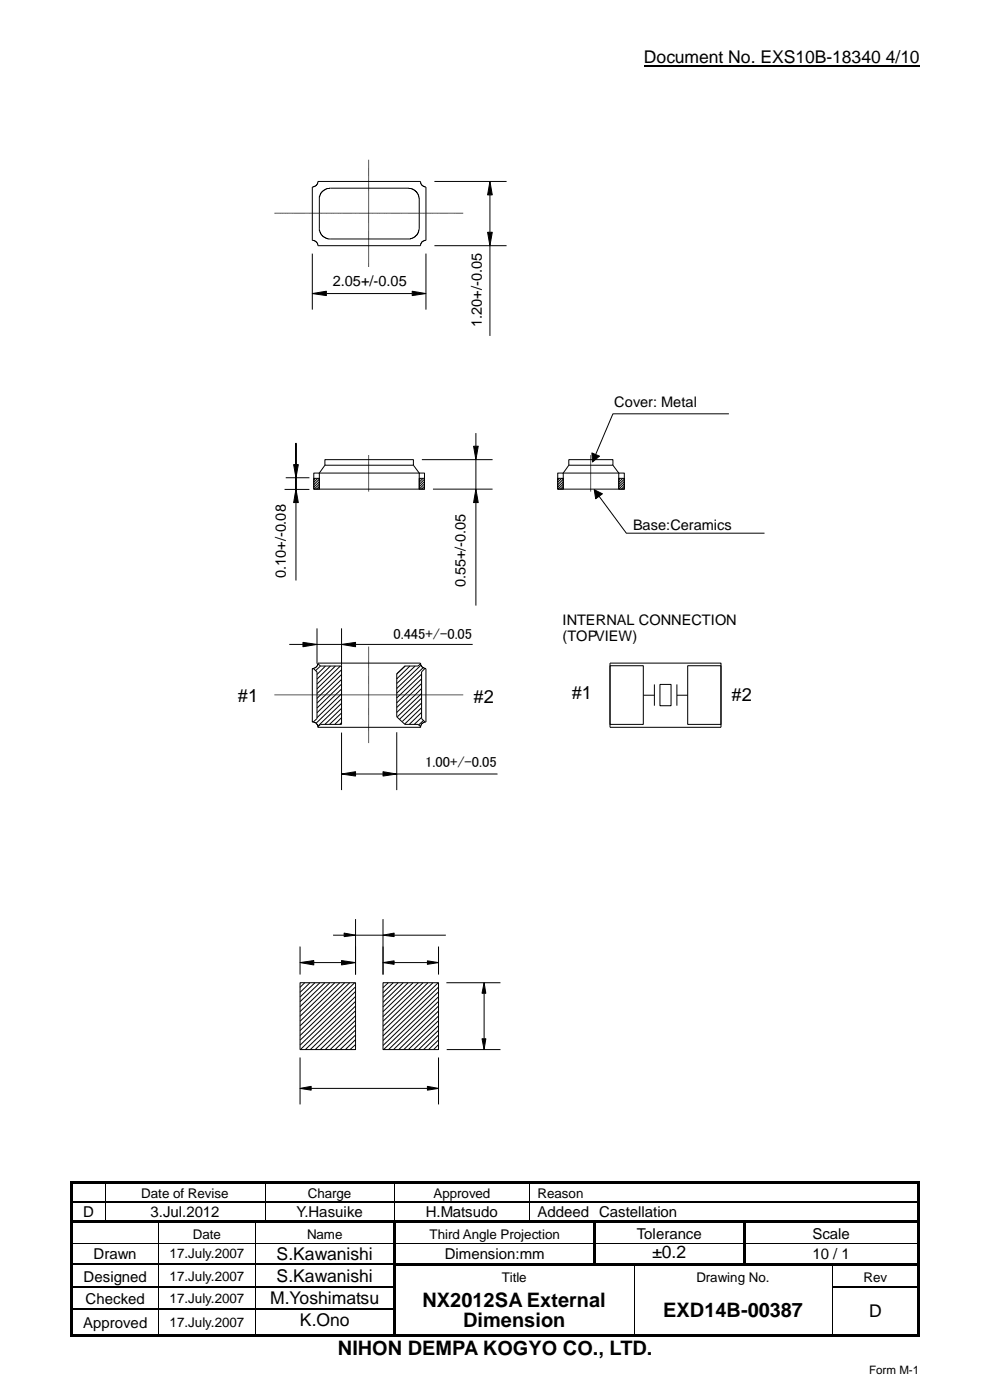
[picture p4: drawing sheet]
<svg xmlns="http://www.w3.org/2000/svg" width="210mm" height="297mm" viewBox="0 0 210 297" stroke-linecap="round" stroke-linejoin="round" font-family="sans-serif">
<path d="M136.6 14h58.5" fill="none" stroke="#000" stroke-width=".25"/>
<g fill="#000">
<path d="M14.9 250.7h.6v.5h-.6z" fill-rule="evenodd"/>
<path d="M14.9 250.7h.6v.5h-.6z" fill-rule="evenodd"/>
<path d="M14.9 251.2h.6v3.7h-.6z" fill-rule="evenodd"/>
<path d="M14.9 254.9h.6v.3h-.6z" fill-rule="evenodd"/>
<path d="M14.9 255.2h.6v3.7h-.6z" fill-rule="evenodd"/>
<path d="M14.9 258.9h.6v.5h-.6z" fill-rule="evenodd"/>
<path d="M15.5 250.7h6.8v.5h-6.8z" fill-rule="evenodd"/>
<path d="M15.5 258.9h6.8v.5h-6.8z" fill-rule="evenodd"/>
<path d="M22.3 251.2h.1z" fill-rule="evenodd"/>
<path d="M22.3 250.7h.5v.5h-.5z" fill-rule="evenodd"/>
<path d="M22.3 254.9h.3v.3h-.3z" fill-rule="evenodd"/>
<path d="M22.3 258.9h.5v.5h-.5z" fill-rule="evenodd"/>
<path d="M22.8 250.7h33.3v.5h-33.3z" fill-rule="evenodd"/>
<path d="M22.8 258.9h10.8v.5h-10.8z" fill-rule="evenodd"/>
<path d="M33.6 259.4h.2z" fill-rule="evenodd"/>
<path d="M33.6 258.9h.5v.5h-.5z" fill-rule="evenodd"/>
<path d="M34.1 258.9h19.9v.5h-19.9z" fill-rule="evenodd"/>
<path d="M54 259.4h.2z" fill-rule="evenodd"/>
<path d="M54 258.9h.5v.5h-.5z" fill-rule="evenodd"/>
<path d="M54.5 258.9h1.6v.5h-1.6z" fill-rule="evenodd"/>
<path d="M56.1 251.2h.2z" fill-rule="evenodd"/>
<path d="M56.1 250.7h.5v.5h-.5z" fill-rule="evenodd"/>
<path d="M56.1 254.9h.4v.3h-.4z" fill-rule="evenodd"/>
<path d="M56.1 258.9h.5v.5h-.5z" fill-rule="evenodd"/>
<path d="M56.6 250.7h27.1v.5h-27.1z" fill-rule="evenodd"/>
<path d="M56.6 258.9h26.9v.5h-26.9z" fill-rule="evenodd"/>
<path d="M83.5 259.4h.5z" fill-rule="evenodd"/>
<path d="M83.5 258.9h.5v.5h-.5z" fill-rule="evenodd"/>
<path d="M83.7 251.2h.1z" fill-rule="evenodd"/>
<path d="M83.7 250.7h.5v.5h-.5z" fill-rule="evenodd"/>
<path d="M83.7 254.9h.3v.3h-.3z" fill-rule="evenodd"/>
<path d="M84 258.9h.5v.5h-.5z" fill-rule="evenodd"/>
<path d="M84.2 250.7h28.1v.5h-28.1z" fill-rule="evenodd"/>
<path d="M84.5 258.9h27.8v.5h-27.8z" fill-rule="evenodd"/>
<path d="M112.3 251.2h.1z" fill-rule="evenodd"/>
<path d="M112.3 250.7h.5v.5h-.5z" fill-rule="evenodd"/>
<path d="M112.3 254.9h.3v.3h-.3z" fill-rule="evenodd"/>
<path d="M112.3 258.9h.5v.5h-.5z" fill-rule="evenodd"/>
<path d="M112.8 250.7h81.8v.5h-81.8z" fill-rule="evenodd"/>
<path d="M112.8 258.9h13.1v.5h-13.1z" fill-rule="evenodd"/>
<path d="M125.9 259.4h.5z" fill-rule="evenodd"/>
<path d="M125.9 258.9h.5v.5h-.5z" fill-rule="evenodd"/>
<path d="M126.4 258.9h31.2v.5h-31.2z" fill-rule="evenodd"/>
<path d="M157.6 259.4h.5z" fill-rule="evenodd"/>
<path d="M157.6 258.9h.5v.5h-.5z" fill-rule="evenodd"/>
<path d="M158.1 258.9h36.5v.5h-36.5z" fill-rule="evenodd"/>
<path d="M194.6 250.7h.5v.5h-.5z" fill-rule="evenodd"/>
<path d="M194.6 250.7h.5v.5h-.5z" fill-rule="evenodd"/>
<path d="M194.6 251.2h.5v3.7h-.5z" fill-rule="evenodd"/>
<path d="M194.6 254.9h.5v.3h-.5z" fill-rule="evenodd"/>
<path d="M194.6 255.2h.5v3.7h-.5z" fill-rule="evenodd"/>
<path d="M194.6 258.9h.5v.5h-.5z" fill-rule="evenodd"/>
<path d="M14.9 259.4h.6v4.2h-.6z" fill-rule="evenodd"/>
<path d="M14.9 263.6h.6v.2h-.6z" fill-rule="evenodd"/>
<path d="M14.9 263.8h.6v4.2h-.6z" fill-rule="evenodd"/>
<path d="M14.9 268h.6v.6h-.6z" fill-rule="evenodd"/>
<path d="M14.9 268.6h.6v4.3h-.6z" fill-rule="evenodd"/>
<path d="M14.9 272.9h.6v.3h-.6z" fill-rule="evenodd"/>
<path d="M14.9 273.2h.6v4.3h-.6z" fill-rule="evenodd"/>
<path d="M14.9 277.5h.6v.3h-.6z" fill-rule="evenodd"/>
<path d="M33.6 263.6h.2v.2h-.2z" fill-rule="evenodd"/>
<path d="M33.6 268.4h.2v.2h-.2z" fill-rule="evenodd"/>
<path d="M33.6 268h.4v.4h-.4z" fill-rule="evenodd"/>
<path d="M33.6 272.9h.4v.3h-.4z" fill-rule="evenodd"/>
<path d="M33.6 277.5h.4v.3h-.4z" fill-rule="evenodd"/>
<path d="M54 263.6h.2v.2h-.2z" fill-rule="evenodd"/>
<path d="M54 268.4h.2v.2h-.2z" fill-rule="evenodd"/>
<path d="M54 268h.4v.4h-.4z" fill-rule="evenodd"/>
<path d="M54 272.9h.4v.3h-.4z" fill-rule="evenodd"/>
<path d="M54 277.5h.4v.3h-.4z" fill-rule="evenodd"/>
<path d="M83.5 259.4h.5v4.2h-.5z" fill-rule="evenodd"/>
<path d="M83.5 263.6h.5v.2h-.5z" fill-rule="evenodd"/>
<path d="M83.5 263.8h.5v4.2h-.5z" fill-rule="evenodd"/>
<path d="M83.5 268h.5v.6h-.5z" fill-rule="evenodd"/>
<path d="M83.5 268.6h.5v4.3h-.5z" fill-rule="evenodd"/>
<path d="M83.5 272.9h.5v.3h-.5z" fill-rule="evenodd"/>
<path d="M83.5 273.2h.5v4.3h-.5z" fill-rule="evenodd"/>
<path d="M83.5 277.5h.5v.3h-.5z" fill-rule="evenodd"/>
<path d="M84 268h41.9v.6h-41.9z" fill-rule="evenodd"/>
<path d="M125.9 259.4h.5v4.2h-.5z" fill-rule="evenodd"/>
<path d="M125.9 263.6h.5v.2h-.5z" fill-rule="evenodd"/>
<path d="M125.9 263.8h.5v4.2h-.5z" fill-rule="evenodd"/>
<path d="M125.9 268h.5v.6h-.5z" fill-rule="evenodd"/>
<path d="M126.4 268h8.1v.6h-8.1z" fill-rule="evenodd"/>
<path d="M134.5 268.6h.1z" fill-rule="evenodd"/>
<path d="M134.5 268h.5v.6h-.5z" fill-rule="evenodd"/>
<path d="M134.5 272.9h.1v.3h-.1z" fill-rule="evenodd"/>
<path d="M134.5 277.5h.1v.3h-.1z" fill-rule="evenodd"/>
<path d="M135 268h22.6v.6h-22.6z" fill-rule="evenodd"/>
<path d="M157.6 259.4h.5v4.2h-.5z" fill-rule="evenodd"/>
<path d="M157.6 263.6h.5v.2h-.5z" fill-rule="evenodd"/>
<path d="M157.6 263.8h.5v4.2h-.5z" fill-rule="evenodd"/>
<path d="M157.6 268h.5v.6h-.5z" fill-rule="evenodd"/>
<path d="M158.1 268h18.4v.6h-18.4z" fill-rule="evenodd"/>
<path d="M176.5 268.6h.1z" fill-rule="evenodd"/>
<path d="M176.5 268h.5v.6h-.5z" fill-rule="evenodd"/>
<path d="M176.5 272.9h.1v.3h-.1z" fill-rule="evenodd"/>
<path d="M176.5 277.5h.1v.3h-.1z" fill-rule="evenodd"/>
<path d="M177 268h17.6v.6h-17.6z" fill-rule="evenodd"/>
<path d="M194.6 259.4h.5v4.2h-.5z" fill-rule="evenodd"/>
<path d="M194.6 263.6h.5v.2h-.5z" fill-rule="evenodd"/>
<path d="M194.6 263.8h.5v4.2h-.5z" fill-rule="evenodd"/>
<path d="M194.6 268h.5v.6h-.5z" fill-rule="evenodd"/>
<path d="M194.6 268.6h.5v4.3h-.5z" fill-rule="evenodd"/>
<path d="M194.6 272.9h.5v.3h-.5z" fill-rule="evenodd"/>
<path d="M194.6 273.2h.5v4.3h-.5z" fill-rule="evenodd"/>
<path d="M194.6 277.5h.5v.3h-.5z" fill-rule="evenodd"/>
<path d="M14.9 277.8h.6v5.2h-.6z" fill-rule="evenodd"/>
<path d="M14.9 283h.6v.5h-.6z" fill-rule="evenodd"/>
<path d="M14.9 283h.6v.5h-.6z" fill-rule="evenodd"/>
<path d="M15.5 283h18.1v.5h-18.1z" fill-rule="evenodd"/>
<path d="M33.6 283h.5v.5h-.5z" fill-rule="evenodd"/>
<path d="M34.1 283h19.9v.5h-19.9z" fill-rule="evenodd"/>
<path d="M54 283h.5v.5h-.5z" fill-rule="evenodd"/>
<path d="M54.5 283h29v.5h-29z" fill-rule="evenodd"/>
<path d="M83.5 277.8h.5v5.2h-.5z" fill-rule="evenodd"/>
<path d="M83.5 283h.5v.5h-.5z" fill-rule="evenodd"/>
<path d="M84 283h50.5v.5h-50.5z" fill-rule="evenodd"/>
<path d="M134.5 283h.5v.5h-.5z" fill-rule="evenodd"/>
<path d="M135 283h41.5v.5h-41.5z" fill-rule="evenodd"/>
<path d="M176.5 283h.5v.5h-.5z" fill-rule="evenodd"/>
<path d="M177 283h17.6v.5h-17.6z" fill-rule="evenodd"/>
<path d="M194.6 277.8h.5v5.2h-.5z" fill-rule="evenodd"/>
<path d="M194.6 283h.5v.5h-.5z" fill-rule="evenodd"/>
<path d="M194.6 283h.5v.5h-.5z" fill-rule="evenodd"/>
</g>
<g fill="none" stroke="#000" stroke-width=".21">
<path d="M67.4 38.5h21.8v.4l.4 .5 .8 .3v11.3h-.4l-.4 .3-.4 .4v.4h-21.8v-.5l-.4-.4-.7-.2v-11.3l.5-.1 .4-.4zM78.2 33.9v22.7M92.2 38.5h15.3M58.2 45.2h40.1M66.3 53.8v11.9M68.5 40.5l.7-.5 .6-.1h17l.6 .1 1 .8 .5 1.2v6.6l-.2 .7-.6 .9-1 .5h-17.5l-.6-.2-.8-.6-.5-1v-7.2l.4-.7zM90.4 53.8v11.9M92.2 52.1h15.3M103.9 41.3v8M103.9 52.1v19.2M69.2 62.3h18.2M68.9 97.5h18.8v1.2h-18.8z"/>
<path d="M68.9 98.7l-1.2 1.7h21.2l-1.2-1.7M78.2 96.6v7.7M89.5 97.5h15M101 91.9v2.8M101 97.5v6.3M120.7 97.5h9.3v1.2h-9.3zM120.7 98.7l-1.2 1.7h11.8l-1.3-1.7M125.3 96.6v7.7M154.6 87.8h-24.6l-4.3 10.2M60.4 103.8h5.2M60.6 101.4h5M62.8 105.8v-11.8v29.2"/>
<path d="M66.6 100.4h1.1v3.4h-1.1zM66.6 101.5h1.1v2.3h-1.1zM66.9 101.5l-.3 .3M67.4 101.5l-.8 .8M67.7 101.7l-1.1 1.1M67.7 102.2l-1.1 1.1M67.7 102.7l-1.1 1.1M67.7 103.2l-.6 .6M67.7 103.7v.1M88.9 100.4h1.2v3.4h-1.2zM88.9 101.5h1.2v2.3h-1.2zM89.2 101.5l-.3 .3"/>
<path d="M89.7 101.5l-.8 .8M90.1 101.7l-1.2 1.1M90.1 102.2l-1.2 1.1M90.1 102.7l-1.2 1.1h-21.2M90.1 103.2l-.7 .6M90.1 103.7l-.1 .1M91.8 103.8h12.7M101 106.6v21.9M118.3 100.4h1.2v3.4h-1.2zM118.3 101.5h1.2v2.3h-1.2zM118.7 101.5l-.4 .3M119.2 101.5l-.9 .8"/>
<path d="M119.5 101.7l-1.2 1.1M119.5 102.2l-1.2 1.1M119.5 102.7l-1.1 1.1M119.5 103.2l-.6 .6M119.5 103.7l-.1 .1M126.1 103.9l6.8 9.2h29.3M131.3 100.4h1.1v3.4h-1.1zM131.3 101.5h1.1v2.3h-1.1zM131.6 101.5l-.3 .3M132.1 101.5l-.8 .8M132.4 101.7l-1.1 1.1M132.4 102.2l-1.1 1.1"/>
<path d="M132.4 102.7l-1.1 1.1h-11.8M132.4 103.2l-.6 .6M132.4 103.7l-.1 .1M61.4 136.7h2.9M67.2 133.3v7.5M67.2 136.7h5.3M72.5 133.3v7.9M75.4 136.7h24.9M78.2 137.2v20.4M58.2 147.4h40.1M66.3 141.9l.7-.3 .4-.4v-.5h21.8l.2 .7 1 .5v11.3h-.4l-.4 .2-.4 .9h-21.8l-.1-.6-.3-.3-.7-.2zM66.4 141.8l.8 .7v9.9l-.8 .8"/>
<path d="M67.4 140.8l.6 .5M68 141.3h4.5v12.4h-4.5l-.6 .5M68 141.3l-1.1 1M69 141.3l-1.8 1.8M70.1 141.3l-2.9 2.8M71.2 141.3l-4 3.8M72.2 141.3l-5 4.8M72.5 142.1l-5.3 5M72.5 143.1l-5.3 5.1M72.5 144.1l-5.3 5.1M72.5 145.1l-5.3 5.1M72.5 146.2l-5.3 5"/>
<path d="M72.5 147.2l-5.3 5.1M72.5 148.2l-5.4 5.2M72.5 149.2l-5.1 4.9M72.5 150.3l-3.6 3.4M72.5 151.3l-2.6 2.4M72.5 152.3l-1.5 1.4M72.5 153.3l-.4 .4M72.5 155.4v12.2M84.2 143v9.1l1.7 1.6h2.8l.5 .5M84.2 155.4v12.2M86 141.3l-1.8 1.7M87 141.3l-2.8 2.7"/>
<path d="M88.1 141.3l-3.9 3.7M89.2 140.8l-.5 .5h-2.8l-1.7 1.7M89.3 141.1l-5.1 5M89.4 143l-5.2 5M89.4 144l-5.2 5.1M89.4 145l-5.2 5.1M89.4 146.1l-5.2 5M89.4 147.1l-5.1 5M89.4 148.1l-4.6 4.5M89.4 149.2l-4.1 3.9M89.4 150.2l-3.6 3.4M89.4 151.1l-2.6 2.6"/>
<path d="M89.4 152.2l-1.5 1.5M89.7 141.7l-5.5 5.4M89.9 152.8l-1.1 1M90.2 141.8l-.8 .7v9.9l.8 .8M129.4 140.7h23.6v13.6h-23.6zM129.4 141.2h7.1v12.5h-7.1zM136.5 147.5h2.3M138.8 145.2v4.5M140 145.2h2.4v4.5h-2.4zM143.6 145.2v4.5M143.6 147.5h2.3M145.9 141.2h7v12.5h-7z"/>
<path d="M75.4 164.2h5.9M84.2 164.2h21.3M70.7 198.4h2.3M75.4 195v11.8M75.4 198.4h5.9M81.3 195v11.8M83.6 198.4h11M63.6 200.8v6M63.6 208.5h11.8v14.2h-11.8zM64.6 208.5l-1 1M65.8 208.5l-2.2 2M66.6 204.2h5.9"/>
<path d="M66.8 208.5l-3.2 3M67.9 208.5l-4.3 4M68.9 208.5l-5.3 5.1M70 208.5l-6.4 6.1M71 208.5l-7.4 7.1M72.1 208.5l-8.5 8.2M73.1 208.5l-9.5 9.2M74.2 208.5l-10.6 10.1M75.2 208.5l-11.6 11.2M75.4 209.4l-11.8 11.3M75.4 210.3l-11.8 11.4M75.4 211.4l-11.7 11.3"/>
<path d="M75.4 212.5l-10.6 10.2M75.4 213.4l-9.6 9.3M75.4 214.4l-8.5 8.3M75.4 215.5l-7.5 7.2M75.4 216.5l-6.4 6.2M75.4 217.5l-5.4 5.2M75.4 218.5l-4.3 4.2M75.4 219.6l-3.3 3.1M81.3 208.5h11.7v14.2h-11.7zM81.3 208.5h.1M82.4 208.5l-1.1 1M83.4 208.5l-2.1 2.1"/>
<path d="M83.6 204.2h7.1M84.5 208.5l-3.2 3.1M85.5 208.5l-4.2 4.1M86.6 208.5l-5.3 5.1M87.6 208.5l-6.3 6.1M88.7 208.5l-7.4 7.2M89.7 208.5l-8.4 8.2M90.8 208.5l-9.5 9.2M91.8 208.5l-10.5 10.2M93 208.5l-11.7 11.3M93 200.8v6M93 209.4l-11.7 11.4"/>
<path d="M93 210.4l-11.7 11.4M93 211.5l-11.6 11.2M93 212.5l-10.6 10.2M93 213.4l-9.5 9.3M93 214.5l-8.4 8.2M93 215.5l-7.3 7.2M93 216.5l-6.4 6.2M93 217.6l-5.2 5.1M93 218.6l-4.2 4.1M93 219.6l-3.1 3.1M94.7 208.5h11.5M102.7 210.7v9.7"/>
<path d="M63.6 224.3v10M66 230.9h24.7M75.4 220.6l-2.1 2.1M75.4 221.6l-1.2 1.1M75.4 222.6l-.1 .1M93 220.6l-2.1 2.1M93 221.6l-1 1.1M93 224.3v10M94.8 222.7h11.4M22.4 251.2v3.7M22.4 255.2v3.7M33.7 259.4v4.2"/>
<path d="M54.1 259.4v4.2M56.2 251.2v3.7M56.2 255.2v3.7M83.8 251.2v3.7M83.8 255.2v3.7M112.3 251.2v3.7M112.3 255.2v3.7M15.5 263.7h18.1M33.7 263.8v4.2M33.7 268.6v4.3M33.7 273.2v4.3M33.7 277.8v5.2"/>
<path d="M33.8 263.7h20.2M54.1 263.8v4.2M54.1 268.6v4.3M54.1 273.2v4.3M54.1 277.8v5.2M54.2 263.7h29.3M84 263.7h41.9M126.4 263.7h31.2M134.6 268.6v4.3M134.6 273.2v4.3M134.6 277.8v5.2M158.1 263.7h36.5"/>
<path d="M176.6 268.6v4.3M176.6 273.2v4.3M176.6 277.8v5.2"/>
</g>
<g fill="none" stroke="#000" stroke-width=".34">
<path d="M15.5 255.1h6.8M22.6 255.1h33.5M56.5 255.1h27.2M84 255.1h28.3M112.6 255.1h82M15.5 268.2h18.1M15.5 273h18.1M15.5 277.7h18.1M34 268.2h20M34 273h20M34 277.7h20M54.4 268.2h29.1"/>
<path d="M54.4 273h29.1M54.4 277.7h29.1M176.6 273h18"/>
</g>
<g fill="#000" stroke="#000" stroke-width=".21">
<path d="M103.9 38.5l.5 2.8h-1zM103.4 49.3h1l-.5 2.8zM66.3 62.3l2.9-.5v.9zM87.4 61.8l3 .5-3 .4zM62.3 98.6h1l-.5 2.8zM100.5 94.7h1l-.5 2.8zM125.6 96.1l1.6 .7-1.5 1.2zM62.8 103.8l.5 2.8h-1zM101 103.8l.5 2.8h-1zM126.1 103.9l1.7 .9-1.4 1zM64.3 136.3l2.9 .4-2.9 .5zM72.5 136.7l2.9-.4v.9z"/>
<path d="M72.5 164.2l2.9-.5v.9zM81.3 163.7l2.9 .5-2.9 .4zM73 198l2.4 .4-2.4 .3zM81.3 198.4l2.3-.4v.7zM63.6 204.2l3-.4v.9zM72.5 203.8l2.9 .4-2.9 .5zM81.3 204.2l2.3-.4v.8zM90.7 203.8l2.3 .4-2.3 .4zM102.7 208.5l.4 2.2h-.8zM63.6 230.9l2.4-.4v.8zM90.7 230.5l2.3 .4-2.3 .4zM102.3 220.4h.8l-.4 2.3z"/>
</g>
<g font-size="4.2">
<text x="89.6" y="277.2">NX2012SA External</text>
<text x="98.3" y="281.5">Dimension</text>
<text x="140.7" y="279.3">EXD14B-00387</text>
<text x="71.7" y="287.5">NIHON DEMPA KOGYO CO., LTD.</text>
</g>
<g font-size="3.9">
<text x="50.4" y="148.8">#1</text>
<text x="100.4" y="149.1">#2</text>
<text x="121.3" y="148.3">#1</text>
<text x="155.2" y="148.7">#2</text>
</g>
<g font-size="3.7">
<text x="136.6" y="13.5">Document No. EXS10B-18340</text>
<text x="187.9" y="13.5">4/10</text>
<text x="58.7" y="267.2">S.Kawanishi</text>
<text x="138.4" y="267">±0.2</text>
<text x="58.7" y="272.1">S.Kawanishi</text>
<text x="57.3" y="276.7">M.Yoshimatsu</text>
<text x="63.6" y="281.3">K.Ono</text>
<text x="184.4" y="279.3">D</text>
</g>
<g font-size="3.2">
<text x="17.6" y="258.2">D</text>
<text x="31.9" y="258.2">3.Jul.2012</text>
<text x="62.9" y="258.2">Y.Hasuike</text>
<text x="90.3" y="258.2">H.Matsudo</text>
<text x="114" y="258.2">Addeed Castellation</text>
<text x="135.1" y="262.8">Tolerance</text>
<text x="172.3" y="262.8">Scale</text>
<text x="19.9" y="267.2">Drawn</text>
<text x="94.3" y="267.2">Dimension:mm</text>
<text x="172.3" y="267.2">10 / 1</text>
<text x="17.7" y="272">Designed</text>
<text x="17.7" y="281.7">Approved</text>
<text x="18.2" y="276.6">Checked</text>
</g>
<g font-size="3.1">
<text x="70.6" y="60.7">2.05+/-0.05</text>
<text x="102.2" y="69.3" transform="rotate(-90 102.2 69.3)">1.20+/-0.05</text>
<text x="130.3" y="86.4">Cover: Metal</text>
<text x="134.3" y="112.4">Base:Ceramics</text>
<text x="60.7" y="122.6" transform="rotate(-90 60.7 122.6)">0.10+/-0.08</text>
<text x="98.8" y="124.6" transform="rotate(-90 98.8 124.6)">0.55+/-0.05</text>
<text x="83.5" y="135.5">0.445+/-0.05</text>
<text x="119.4" y="132.5">INTERNAL CONNECTION</text>
<text x="119.4" y="136.1">(TOPVIEW)</text>
<text x="90.2" y="162.7">1.00+/-0.05</text>
</g>
<g font-size="2.8">
<text x="30" y="254.1">Date of Revise</text>
<text x="65.3" y="254.1">Charge</text>
<text x="92" y="254.1">Approved</text>
<text x="114" y="254.1">Reason</text>
<text x="40.9" y="262.8">Date</text>
<text x="65.1" y="262.8">Name</text>
<text x="91.1" y="262.8">Third Angle Projection</text>
<text x="36" y="266.9">17.July.2007</text>
<text x="36" y="271.8">17.July.2007</text>
<text x="106.5" y="272">Title</text>
<text x="147.7" y="272">Drawing No.</text>
<text x="183.2" y="272">Rev</text>
<text x="36" y="276.4">17.July.2007</text>
<text x="36" y="281.4">17.July.2007</text>
</g>
<text font-size="2.5" x="184.4" y="291.5">Form M-1</text>
</svg>
